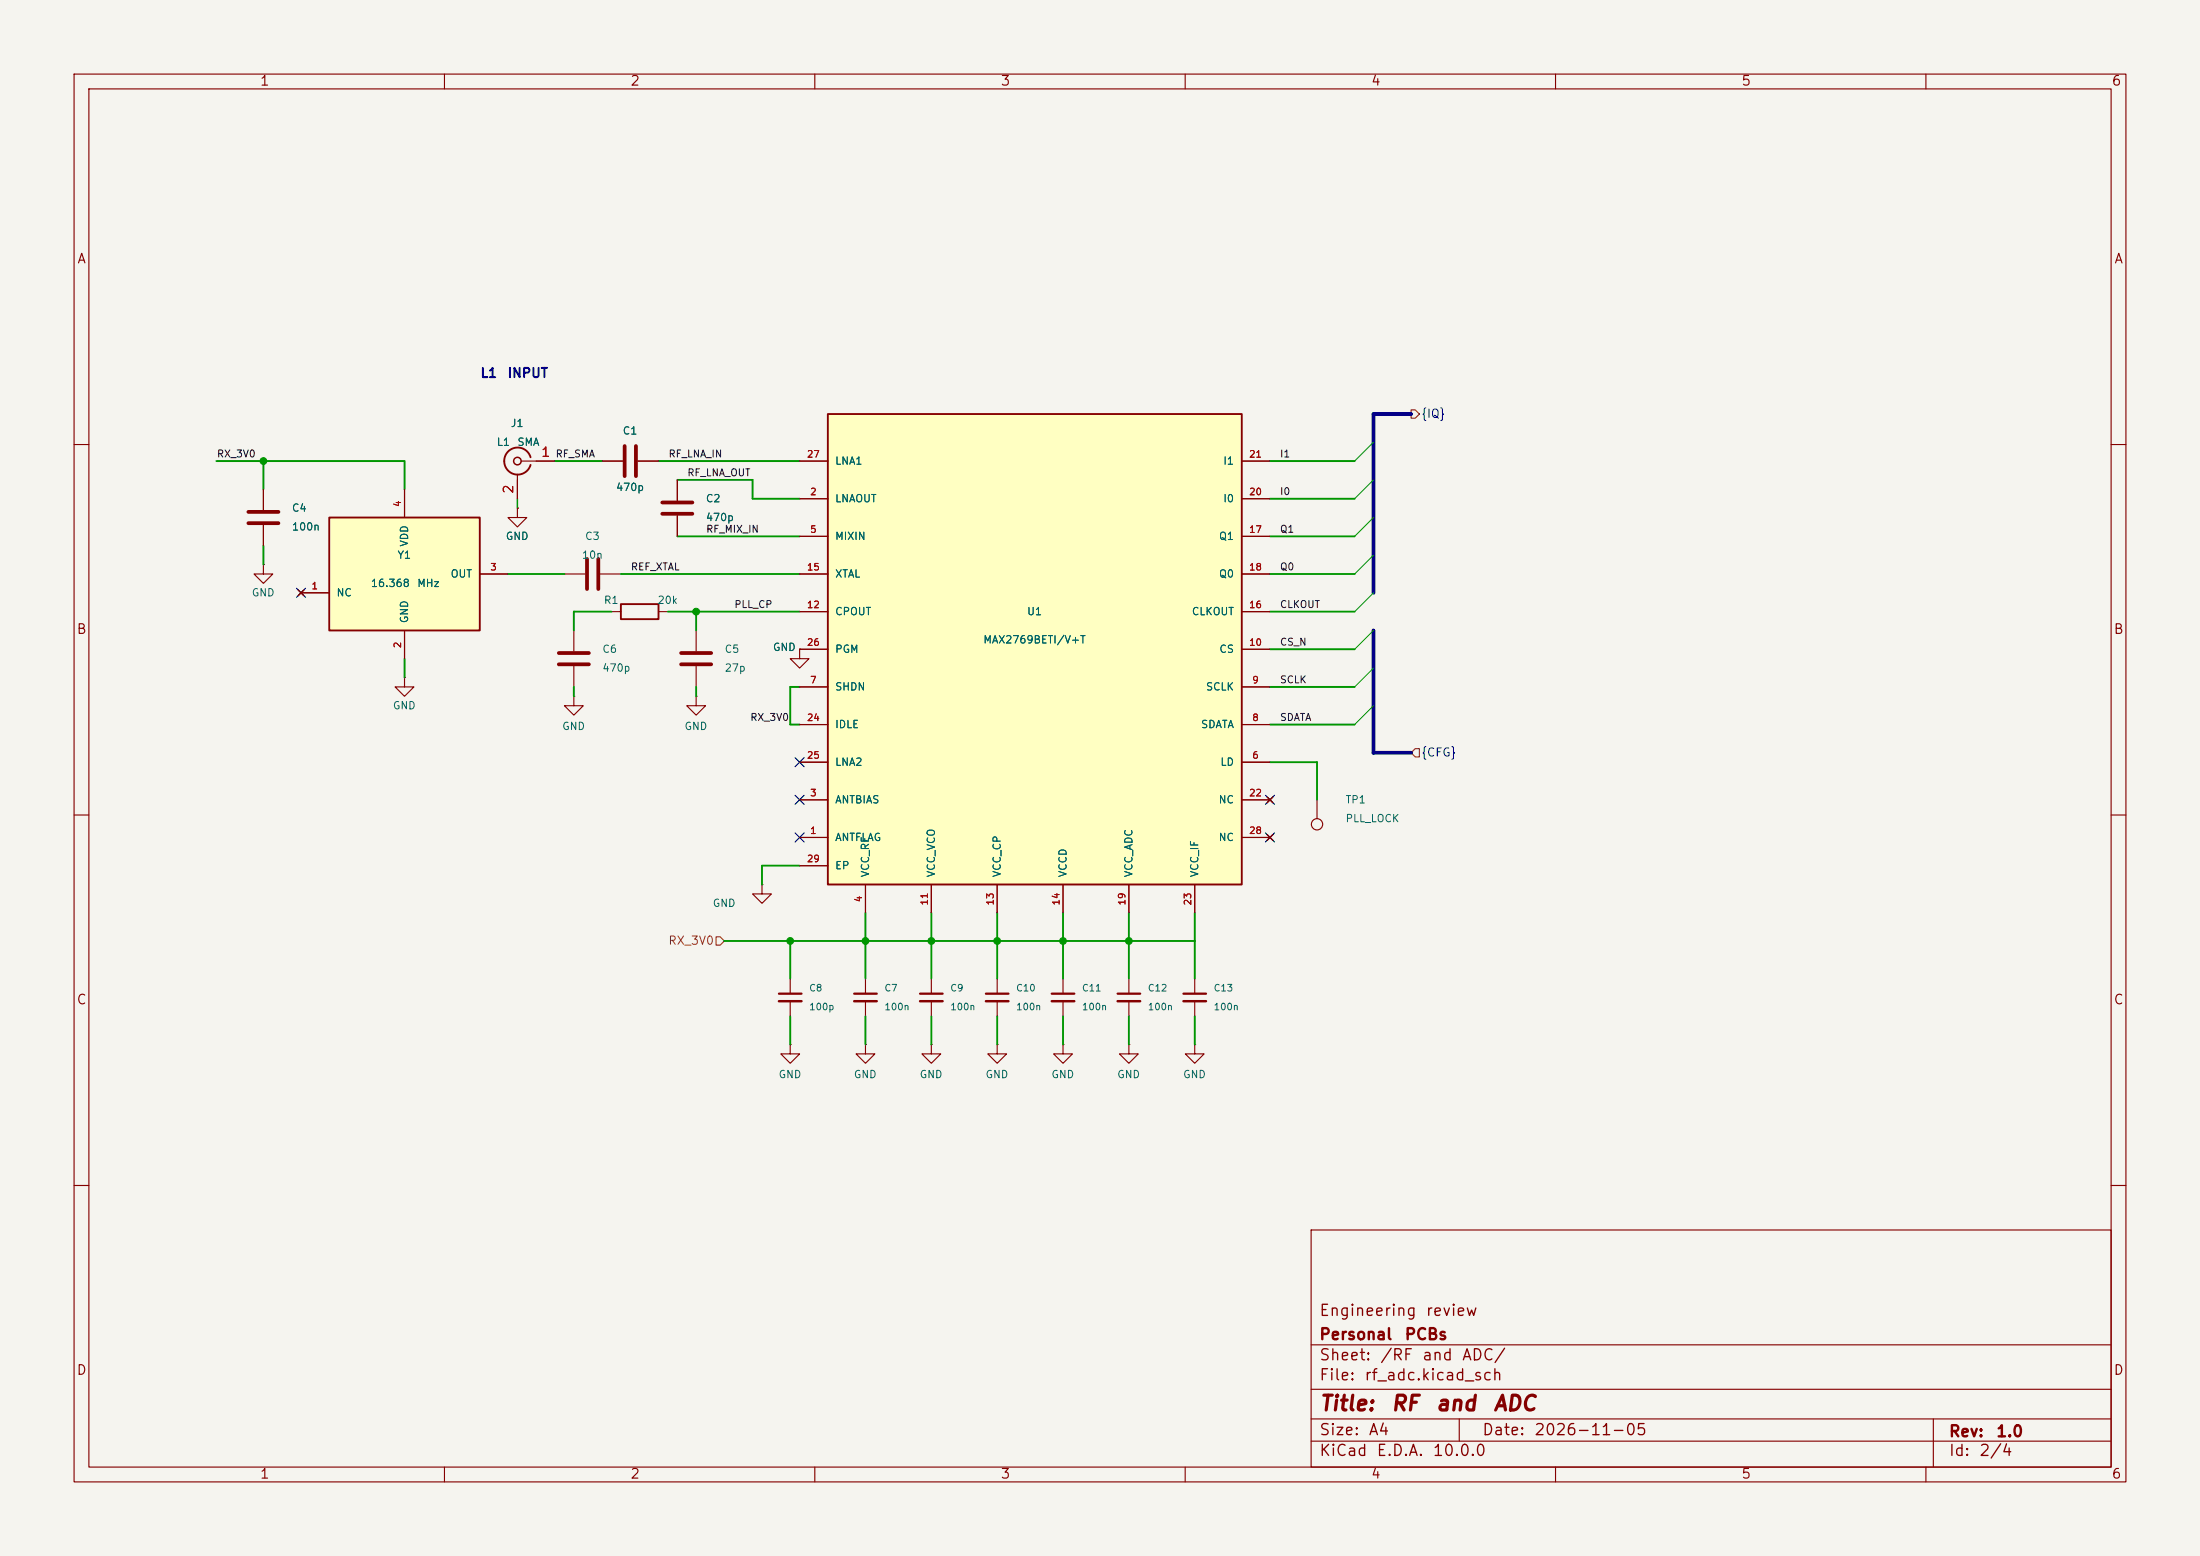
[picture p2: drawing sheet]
<svg xmlns="http://www.w3.org/2000/svg" width="297mm" height="210mm" viewBox="0 0 297 210" stroke-linecap="round" stroke-linejoin="round" font-family="sans-serif">
<path d="M0 0h297v210h-297z" fill="#f5f4ef" stroke="#f5f4ef" stroke-width=".14"/>
<g fill="none" stroke="#840000" stroke-width=".15">
<path d="M10 10h277v190h-277zM12 12h273v186h-273zM60 10v2M110 10v2M160 10v2M210 10v2M260 10v2M10 60h2M69.8 64v3.3M70.4 62.2h4.5M285 60h2M10 110h2"/>
<path d="M102.9 119.4v1.3h1.2l-1.2 1.2-1.3-1.2h1.3M102.9 119.4h.1M285 110h2M116.8 132.1v2M116.8 135.1v2.1M125.7 132.1v2M125.7 135.1v2.1M125.7 141v1.2h1.3l-1.3 1.3-1.2-1.3h1.2M125.7 141h.1M10 160h2M177 166h108v32h-108zM285 160h2"/>
<path d="M60 198v2M110 198v2M160 198v2M177 194.5h108M177 191.5h108M177 187.5h108M177 181.5h108M197 191.5v3M210 198v2M260 198v2M261 191.5v6.5"/>
</g>
<path d="M115.3 134.1h3.1M124.2 134.1h3.1" fill="none" stroke="#840000" stroke-width=".3"/>
<path d="M115.3 135.1h3.1M124.2 135.1h3.1" fill="none" stroke="#840000" stroke-width=".33"/>
<path d="M71.6 61.7a1.81 1.81 0 0 0-2.8-.9 1.81 1.81 0 0 0 0 2.9 1.81 1.81 0 0 0 2.8-1" fill="none" stroke="#840000" stroke-width=".25"/>
<circle cx="69.9" cy="62.2" r=".51" fill="none" stroke="#840000" stroke-width=".2"/>
<path d="M44.4 69.9h20.4v15.2h-20.4z" fill="#ffffc2"/>
<path d="M44.4 69.9h20.4v15.2h-20.4zM83.8 81.5h5.1v2.1h-5.1z" fill="none" stroke="#840000" stroke-width=".25"/>
<g fill="none" stroke="#840000" stroke-width=".15">
<path d="M35.6 76.2v1.3h1.2l-1.2 1.2-1.3-1.2h1.3M35.6 76.2h.1M35.6 66v2.8M35.6 70.9v2.8M40.3 79.6l.7 .8M41 79.6l-.7 .8M54.6 66v3.9M64.8 77.5h3.8M69.8 68.6v1.3h1.3l-1.3 1.2-1.2-1.2h1.2M69.8 68.6h.1M76.2 77.5h2.8M81 77.5h2.8"/>
<path d="M81.3 62.2h2.8M86.1 62.2h2.8M91.4 64.8v2.8M91.4 69.6v2.8M40.6 80h3.8M54.6 91.4v1.3h1.3l-1.3 1.3-1.3-1.3h1.3M54.6 91.4h.1M54.6 85.1v3.8M77.5 94v1.3h1.2l-1.2 1.2-1.3-1.2h1.3M77.5 94h.1M77.5 85.1v2.8M77.5 89.9v2.8"/>
<path d="M82.5 82.6h1.3M88.9 82.6h1.3M94 94v1.3h1.2l-1.2 1.2-1.3-1.2h1.3M94 94h.1M94 85.1v2.8M94 89.9v2.8M107.9 87.6v1.3h1.3l-1.3 1.3-1.2-1.3h1.2M107.9 87.6h.1M177.8 108v2.5M106.7 132.1v2M106.7 135.1v2.1M134.6 132.1v2"/>
<path d="M134.6 135.1v2.1M143.5 132.1v2M143.5 135.1v2.1M152.4 132.1v2M152.4 135.1v2.1M161.3 132.1v2M161.3 135.1v2.1M106.7 141v1.2h1.2l-1.2 1.3-1.3-1.3h1.3M106.7 141h.1M116.8 141v1.2h1.3l-1.3 1.3-1.2-1.3h1.2M116.8 141h.1M134.6 141v1.2h1.3l-1.3 1.3-1.3-1.3h1.3"/>
<path d="M134.6 141h.1M143.5 141v1.2h1.3l-1.3 1.3-1.3-1.3h1.3M143.5 141h.1M152.4 141v1.2h1.3l-1.3 1.3-1.3-1.3h1.3M152.4 141h.1M161.3 141v1.2h1.3l-1.3 1.3-1.3-1.3h1.3M161.3 141h.1"/>
<circle cx="177.8" cy="111.3" r=".76"/>
</g>
<path d="M33.5 69.1h4.1M33.5 70.6h4.1M79.2 75.4v4.1M80.8 75.4v4.1M84.3 60.2v4.1M85.9 60.2v4.1M89.4 67.8h4.1M89.4 69.3h4.1M75.4 88.1h4.1M75.4 89.7h4.1M91.9 88.1h4.1M91.9 89.7h4.1" fill="none" stroke="#840000" stroke-width=".51"/>
<path d="M105.2 134.1h3M133.1 134.1h3M142 134.1h3M150.9 134.1h3M159.8 134.1h3" fill="none" stroke="#840000" stroke-width=".3"/>
<path d="M105.2 135.1h3M133.1 135.1h3M142 135.1h3M150.9 135.1h3M159.8 135.1h3" fill="none" stroke="#840000" stroke-width=".33"/>
<path d="M111.8 55.9h55.8v63.5h-55.8z" fill="#ffffc2"/>
<path d="M111.8 55.9h55.8v63.5h-55.8z" fill="none" stroke="#840000" stroke-width=".25"/>
<g fill="none" stroke="#840000" stroke-width=".15">
<path d="M35.6 66v2.8M35.6 70.9v2.8M40.3 79.6l.7 .8M41 79.6l-.7 .8M54.6 66v3.9M64.8 77.5h3.8M69.8 68.6h.1M69.8 64.8v2.5M72.4 62.2h2.5M81.3 62.2h2.8M86.1 62.2h2.8M91.4 64.8v2.8"/>
<path d="M91.4 69.6v2.8M107.9 67.3h3.9M107.9 72.4h3.9M107.9 77.5h3.9M107.9 62.2h3.9M167.6 67.3h3.8M167.6 72.4h3.8M167.6 77.5h3.8M167.6 62.2h3.8M40.6 80h3.8M54.6 85.1v3.8M107.9 87.6h.1"/>
<path d="M107.9 92.7h3.9M107.9 97.8h3.9M107.9 87.6h3.9M107.9 82.6h3.9M167.6 92.7h3.8M167.6 97.8h3.8M167.6 87.6h3.8M167.6 82.6h3.8M107.9 113h3.9M107.9 108h3.9M107.9 102.9h3.9M107.9 116.8h3.9"/>
<path d="M116.8 119.4v3.8M125.7 119.4v3.8M134.6 119.4v3.8M143.5 119.4v3.8M152.4 119.4v3.8M161.3 119.4v3.8M167.6 113h3.8M167.6 108h3.8M167.6 102.9h3.8M171.1 107.6l.7 .7M171.1 112.6l.7 .8M171.8 107.6l-.7 .7"/>
<path d="M171.8 112.6l-.7 .8"/>
</g>
<path d="M190.5 55.3h.6l.5 .6-.5 .5h-.6zM191.1 101h.5v1.2h-.5l-.6-.6zM96.7 126.4h.5l.6 .6-.6 .6h-.5z" fill="none" stroke="#725600" stroke-width=".15"/>
<path d="M190.5 55.9h-5.1v24.1M185.4 85.1v16.5h5.1" fill="none" stroke="#000084" stroke-width=".51"/>
<g fill="none" stroke="#009600" stroke-width=".25">
<path d="M29.2 62.2h25.4v3.8M35.6 62.2v3.8M35.6 73.7v2.5M68.6 77.5h7.6M74.9 62.2h6.4M83.8 77.5h24.1M88.9 62.2h19M91.4 64.8h10.2v2.5h6.3M91.4 72.4h16.5M171.4 77.5h11.5M171.4 62.2h11.5M171.4 67.3h11.5"/>
<path d="M171.4 72.4h11.5M54.6 88.9v2.5M77.5 92.7v1.3M82.5 82.6h-5v2.5M90.2 82.6h17.7M94 82.6v2.5M94 92.7v1.3M107.9 92.7h-1.2v5.1h1.2M171.4 82.6h11.5M171.4 92.7h11.5M171.4 97.8h11.5M171.4 87.6h11.5"/>
<path d="M107.9 116.8h-5v2.6M171.4 102.9h6.4v5.1M97.8 127h63.5M106.7 127v5.1M106.7 137.2v3.8M116.8 123.2v8.9M116.8 137.2v3.8M125.7 123.2v8.9M125.7 137.2v3.8M134.6 123.2v8.9M134.6 137.2v3.8M143.5 123.2v8.9"/>
<path d="M143.5 137.2v3.8M152.4 123.2v8.9M152.4 137.2v3.8M161.3 123.2v8.9M161.3 137.2v3.8"/>
</g>
<path d="M69.8 67.3v1.3" fill="none" stroke="#009600" stroke-width=".2"/>
<path d="M185.4 59.7l-2.5 2.5M185.4 64.8l-2.5 2.5M185.4 74.9l-2.5 2.6M185.4 69.9l-2.5 2.5M185.4 95.3l-2.5 2.5M185.4 90.2l-2.5 2.5M185.4 85.1l-2.5 2.5M185.4 80l-2.5 2.6" fill="none" stroke="#009600" stroke-width=".14"/>
<path d="M40 79.4l1.2 1.2M41.2 79.4l-1.2 1.2M107.3 107.3l1.3 1.3M107.3 112.4l1.3 1.2M107.3 102.3l1.3 1.2M108.6 107.3l-1.3 1.3M108.6 112.4l-1.3 1.2M108.6 102.3l-1.3 1.2M170.8 112.4l1.3 1.2M170.8 107.3l1.3 1.3M172.1 112.4l-1.3 1.2M172.1 107.3l-1.3 1.3" fill="none" stroke="#000084" stroke-width=".15"/>
<g fill="#009600" stroke="#009600" stroke-width=".14">
<circle cx="134.6" cy="127" r=".46"/>
<circle cx="152.4" cy="127" r=".46"/>
<circle cx="143.5" cy="127" r=".46"/>
<circle cx="106.7" cy="127" r=".46"/>
<circle cx="125.7" cy="127" r=".46"/>
<circle cx="116.8" cy="127" r=".46"/>
<circle cx="94" cy="82.6" r=".46"/>
<circle cx="35.6" cy="62.2" r=".46"/>
</g>
<g font-size="2" fill="#840000">
<text x="178" y="190.9">Title:</text>
<text x="187.7" y="190.9">RF</text>
<text x="193.7" y="190.9">and</text>
<text x="201.4" y="190.9">ADC</text>
</g>
<g font-size="1.5" fill="#840000">
<text x="178" y="178">Engineering</text>
<text x="192.4" y="178">review</text>
<text x="178" y="184">Sheet:</text>
<text x="178" y="181.2">Personal</text>
<text x="186.2" y="184">/RF</text>
<text x="189.5" y="181.2">PCBs</text>
<text x="191.9" y="184">and</text>
<text x="197.3" y="184">ADC/</text>
<text x="178" y="186.7">File:</text>
<text x="184.1" y="186.7">rf_adc.kicad_sch</text>
<text x="178" y="196.9">KiCad</text>
<text x="178" y="194.1">Size:</text>
<text x="184.7" y="194.1">A4</text>
<text x="185.7" y="196.9">E.D.A.</text>
<text x="193.3" y="196.9">10.0.0</text>
<text x="200" y="194.1">Date:</text>
<text x="207" y="194.1">2026-11-05</text>
<text x="263" y="194.3">Rev:</text>
<text x="263" y="196.9">Id:</text>
<text x="267.1" y="196.9">2/4</text>
<text x="269.4" y="194.3">1.0</text>
</g>
<g font-size="1.3" fill="#840000">
<text x="35" y="11.9">1</text>
<text x="85" y="11.9">2</text>
<text x="135" y="11.9">3</text>
<text x="185" y="11.9">4</text>
<text x="235" y="11.9">5</text>
<text x="285" y="11.9">6</text>
<text x="10.3" y="35.9">A</text>
<text x="285.3" y="35.9">A</text>
<text x="10.3" y="85.9">B</text>
<text x="285.3" y="85.9">B</text>
<text x="10.3" y="135.9">C</text>
<text x="285.3" y="135.9">C</text>
<text x="10.3" y="185.9">D</text>
<text x="285.3" y="185.9">D</text>
<text x="35" y="199.9">1</text>
<text x="85" y="199.9">2</text>
<text x="135" y="199.9">3</text>
<text x="185" y="199.9">4</text>
<text x="235" y="199.9">5</text>
<text x="285" y="199.9">6</text>
</g>
<g font-size="1.3" fill="#0000c2">
<text x="64.8" y="51.3">L1</text>
<text x="68.4" y="51.3">INPUT</text>
</g>
<g font-size="1.3" fill="#a90000">
<text x="73" y="62">1</text>
<text x="69.6" y="66.7" transform="rotate(-90 69.6 66.7)">2</text>
</g>
<g font-size="1.1" fill="#000084">
<text x="191.8" y="56.7">{IQ}</text>
<text x="191.8" y="102.4">{CFG}</text>
</g>
<text font-size="1.1" fill="#725600" x="90.1" y="127.8">RX_3V0</text>
<g font-size="1" fill="#006464">
<text x="68.9" y="57.9">J1</text>
<text x="84" y="58.9">C1</text>
<text x="67" y="60.4">L1</text>
<text x="69.8" y="60.4">SMA</text>
<text x="112.7" y="63">LNA1</text>
<text x="165.1" y="63">I1</text>
<text x="39.3" y="69.3">C4</text>
<text x="39.3" y="71.8">100n</text>
<text x="83.1" y="66.5">470p</text>
<text x="95.2" y="68">C2</text>
<text x="95.2" y="70.6">470p</text>
<text x="112.7" y="68">LNAOUT</text>
<text x="165.1" y="68">I0</text>
<text x="53.6" y="75.7">Y1</text>
<text x="55.3" y="73.9" transform="rotate(-90 55.3 73.9)">VDD</text>
<text x="68.2" y="73.1">GND</text>
<text x="78.5" y="75.7">10n</text>
<text x="78.9" y="73.1">C3</text>
<text x="112.7" y="73.1">MIXIN</text>
<text x="164.5" y="73.1">Q1</text>
<text x="33.9" y="80.7">GND</text>
<text x="45.3" y="80.7">NC</text>
<text x="50" y="79.5">16.368</text>
<text x="56.2" y="79.5">MHz</text>
<text x="60.8" y="78.2">OUT</text>
<text x="81.4" y="81.8">R1</text>
<text x="88.7" y="81.8">20k</text>
<text x="112.7" y="83.3">CPOUT</text>
<text x="112.7" y="78.2">XTAL</text>
<text x="138.6" y="83.3">U1</text>
<text x="160.8" y="83.3">CLKOUT</text>
<text x="164.5" y="78.2">Q0</text>
<text x="55.3" y="84.2" transform="rotate(-90 55.3 84.2)">GND</text>
<text x="81.2" y="88.4">C6</text>
<text x="97.7" y="88.4">C5</text>
<text x="104.3" y="88.1">GND</text>
<text x="112.7" y="88.4">PGM</text>
<text x="132.7" y="87.1">MAX2769BETI/V+T</text>
<text x="164.5" y="88.4">CS</text>
<text x="53" y="96">GND</text>
<text x="81.2" y="90.9">470p</text>
<text x="97.7" y="90.9">27p</text>
<text x="112.7" y="93.4">SHDN</text>
<text x="162.7" y="93.4">SCLK</text>
<text x="75.8" y="98.8">GND</text>
<text x="92.3" y="98.8">GND</text>
<text x="112.7" y="98.5">IDLE</text>
<text x="162.1" y="98.5">SDATA</text>
<text x="112.7" y="103.6">LNA2</text>
<text x="164.7" y="103.6">LD</text>
<text x="112.7" y="113.8">ANTFLAG</text>
<text x="112.7" y="108.7">ANTBIAS</text>
<text x="164.4" y="108.7">NC</text>
<text x="164.4" y="113.8">NC</text>
<text x="181.6" y="108.7">TP1</text>
<text x="181.6" y="111.2">PLL_LOCK</text>
<text x="112.7" y="117.6">EP</text>
<text x="117.6" y="118.5" transform="rotate(-90 117.6 118.5)">VCC_RF</text>
<text x="126.5" y="118.5" transform="rotate(-90 126.5 118.5)">VCC_VCO</text>
<text x="135.3" y="118.5" transform="rotate(-90 135.3 118.5)">VCC_CP</text>
<text x="144.2" y="118.5" transform="rotate(-90 144.2 118.5)">VCCD</text>
<text x="153.1" y="118.5" transform="rotate(-90 153.1 118.5)">VCC_ADC</text>
<text x="162" y="118.5" transform="rotate(-90 162 118.5)">VCC_IF</text>
<text x="96.1" y="122.6">GND</text>
<text x="105" y="145.8">GND</text>
<text x="115.2" y="145.8">GND</text>
<text x="124.1" y="145.8">GND</text>
<text x="133" y="145.8">GND</text>
<text x="141.9" y="145.8">GND</text>
<text x="150.7" y="145.8">GND</text>
<text x="159.6" y="145.8">GND</text>
</g>
<g font-size="1" fill="#0f0f0f">
<text x="29.2" y="62">RX_3V0</text>
<text x="74.9" y="62">RF_SMA</text>
<text x="90.2" y="62">RF_LNA_IN</text>
<text x="92.7" y="64.5">RF_LNA_OUT</text>
<text x="172.7" y="62">I1</text>
<text x="172.7" y="67">I0</text>
<text x="85.1" y="77.2">REF_XTAL</text>
<text x="95.2" y="72.1">RF_MIX_IN</text>
<text x="172.7" y="72.1">Q1</text>
<text x="172.7" y="77.2">Q0</text>
<text x="99.1" y="82.3">PLL_CP</text>
<text x="172.7" y="82.3">CLKOUT</text>
<text x="172.7" y="87.4">CS_N</text>
<text x="172.7" y="92.4">SCLK</text>
<text x="101.2" y="97.5">RX_3V0</text>
<text x="172.7" y="97.5">SDATA</text>
</g>
<g font-size=".9" fill="#a90000">
<text x="108.9" y="62">27</text>
<text x="168.5" y="62">21</text>
<text x="54.4" y="68.5" transform="rotate(-90 54.4 68.5)">4</text>
<text x="109.3" y="67.1">2</text>
<text x="168.5" y="67.1">20</text>
<text x="66.1" y="77.2">3</text>
<text x="108.9" y="77.2">15</text>
<text x="109.3" y="72.1">5</text>
<text x="168.5" y="72.1">17</text>
<text x="168.5" y="77.2">18</text>
<text x="42" y="79.8">1</text>
<text x="108.9" y="82.3">12</text>
<text x="168.5" y="82.3">16</text>
<text x="54.4" y="87.6" transform="rotate(-90 54.4 87.6)">2</text>
<text x="108.9" y="87.4">26</text>
<text x="168.5" y="87.4">10</text>
<text x="109.3" y="92.5">7</text>
<text x="169" y="92.5">9</text>
<text x="108.9" y="97.5">24</text>
<text x="169" y="97.5">8</text>
<text x="108.9" y="102.6">25</text>
<text x="109.3" y="107.7">3</text>
<text x="168.5" y="107.7">22</text>
<text x="169" y="102.6">6</text>
<text x="109.3" y="112.8">1</text>
<text x="168.5" y="112.8">28</text>
<text x="108.9" y="116.6">29</text>
<text x="116.6" y="121.9" transform="rotate(-90 116.6 121.9)">4</text>
<text x="125.5" y="122.3" transform="rotate(-90 125.5 122.3)">11</text>
<text x="134.4" y="122.3" transform="rotate(-90 134.4 122.3)">13</text>
<text x="143.3" y="122.3" transform="rotate(-90 143.3 122.3)">14</text>
<text x="152.1" y="122.3" transform="rotate(-90 152.1 122.3)">19</text>
<text x="161" y="122.3" transform="rotate(-90 161 122.3)">23</text>
</g>
<g font-size=".9" fill="#006464">
<text x="109.2" y="134">C8</text>
<text x="109.2" y="136.6">100p</text>
<text x="119.3" y="134">C7</text>
<text x="119.3" y="136.6">100n</text>
<text x="128.2" y="134">C9</text>
<text x="128.2" y="136.6">100n</text>
<text x="137.1" y="134">C10</text>
<text x="137.1" y="136.6">100n</text>
<text x="146" y="134">C11</text>
<text x="146" y="136.6">100n</text>
<text x="154.9" y="134">C12</text>
<text x="154.9" y="136.6">100n</text>
<text x="163.8" y="134">C13</text>
<text x="163.8" y="136.6">100n</text>
</g>
</svg>
